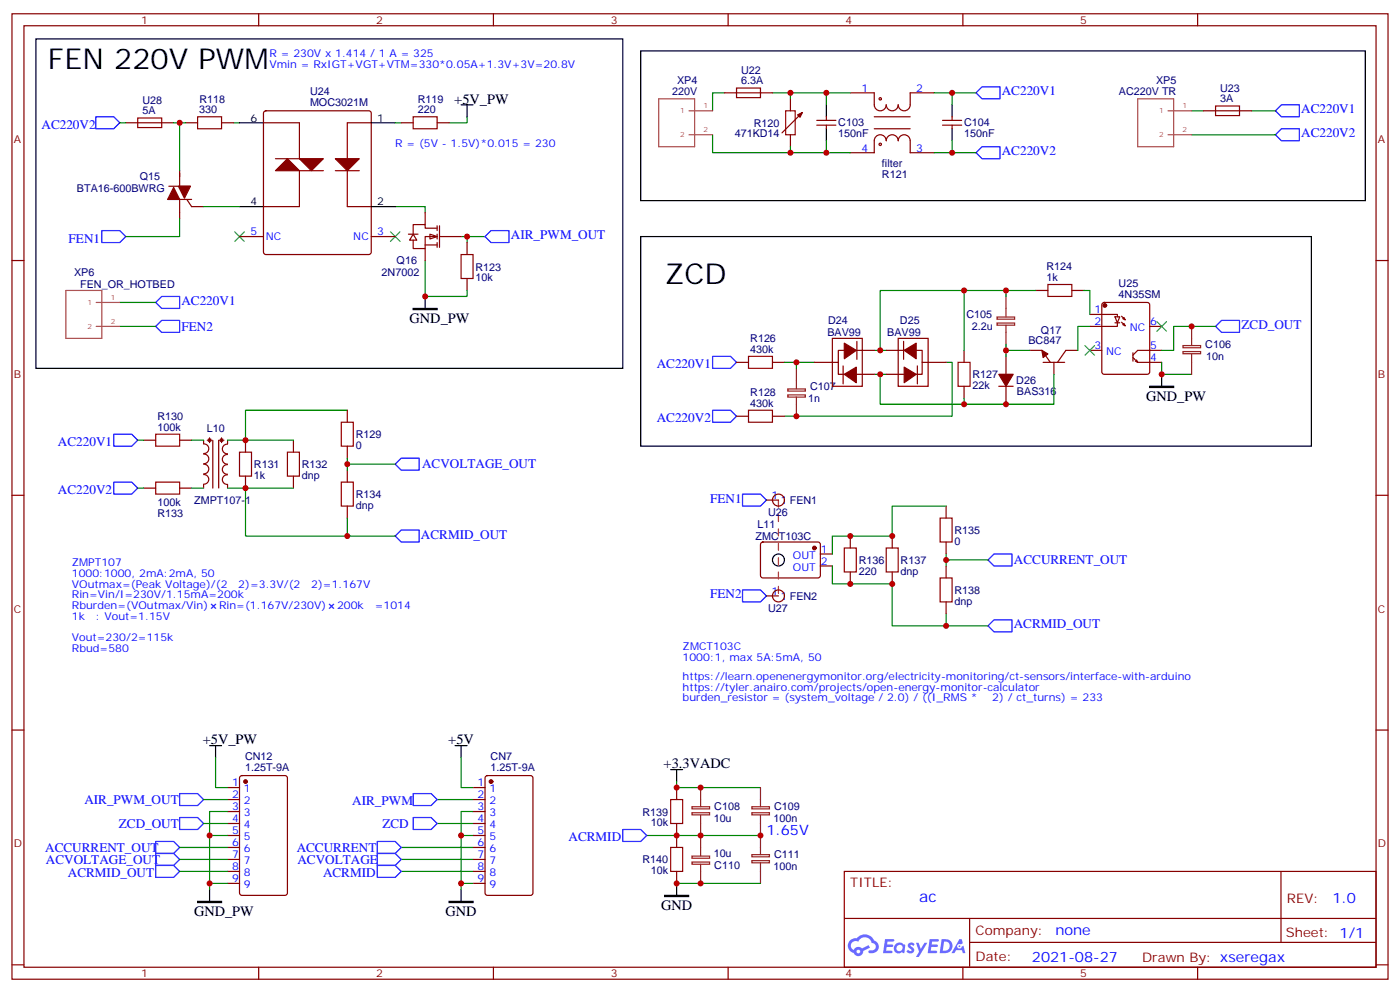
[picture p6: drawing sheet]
<svg xmlns="http://www.w3.org/2000/svg" width="412mm" height="292mm" viewBox="0 0 412 292" stroke-linecap="round" stroke-linejoin="round" font-family="sans-serif">
<g fill="none" stroke="#870000" stroke-width=".35">
<path d="M3.5 4.1h405.4v284.3h-405.4zM7.1 7.6h398.2v277.3h-398.2zM76.2 4.1v3.5M145.3 4.1v3.5M214.5 4.1v3.5M283.6 4.1v3.5M352.8 4.1v3.5M3.5 76.7h3.6M405.3 76.7h3.6M3.5 145.9h3.6M405.3 145.9h3.6M3.5 215h3.6"/>
<path d="M405.3 215h3.6M248.7 256.6h156.6v28.3h-156.6zM377.3 256.7v20.8M248.7 270.5h156.5M285.6 277.5h119.6M285.6 270.5v14.1M3.5 284.2h3.6M76.2 284.9v3.5M145.3 284.9v3.5M214.5 284.9v3.5M283.6 284.9v3.5M352.8 284.9v3.5"/>
<path d="M405.3 284.2h3.6"/>
</g>
<g fill="#5487ff">
<path d="M267.7 277.8a1.22 1.22 0 0 1 1.7 .3l-.4 .6a.47 .47 0 0 0-.3-.4 .47 .47 0 0 0-.5 .1l.1 .3a1.14 1.14 0 0 1 .8 1.7 1.14 1.14 0 0 1-1.9 0l-.2-.2 .5-.5 .7 .4a.29 .29 0 0 0 .3-.2 .29 .29 0 0 0-.2-.4 1.04 1.04 0 0 1-.6-1.7z"/>
<path d="M260.7 276.6h2.4l.3 .2-.2 .5h-1.8l-.1 .9h1.5l.3 .3-.3 .4h-1.6l-.2 1.1 1.7 .1 .2 .3-.2 .3h-2.6z"/>
<path d="M273.8 276.6h2.4l.3 .2-.1 .5h-1.8l-.2 .9h1.6l.3 .3-.4 .4h-1.6l-.1 1.1 1.7 .1 .2 .3-.2 .3h-2.6z"/>
<path d="M282.6 276.6h.7l.3 1.2-.6 .3a.69 .69 0 0 0-1 .3 .69 .69 0 0 0 .4 1 .69 .69 0 0 0 .9-.6l.5-.3 .6 2.2h-.8l-.2-.9h-1.8l-.5 .9h-.8z"/>
<path d="M269.8 277.7h.8l.6 1.8 1.1-1.8h.9l-2.6 4.1h-.8l.9-1.5z"/>
<path d="M277.4 276.6l-.6 4.1h1.3a2.11 2.11 0 0 0 2.5-2.1 2.11 2.11 0 0 0-2.5-2zM278.1 277.3a1.39 1.39 0 0 1 1.7 1.4 1.39 1.39 0 0 1-1.8 1.3h-.3z"/>
<path d="M263.7 278.2a1.54 1.54 0 0 0-.1 2.1 1.54 1.54 0 0 0 2.2 .2l.6 .2 .3-2.3-.2-.2-.4-.1a1.49 1.49 0 0 0-2.4 .1zM264 279.2a.94 .94 0 0 1 1.8 0 .94 .94 0 0 1-1.8 0z"/>
<path d="M250.4 276.9a2.18 2.18 0 0 0 1.1 3.8 1.44 1.44 0 0 0 1.6 .9 1.44 1.44 0 0 0 1.2-1.5l2-1-.5-.7-1.9 .9a1.47 1.47 0 0 0-2.4 .5 1.39 1.39 0 0 1-.7-2 1.39 1.39 0 0 1 2-.4 2.12 2.12 0 0 1 2.2-1.3 2.12 2.12 0 0 1 1.9 1.6 1.14 1.14 0 0 1 1.1 1.5 1.14 1.14 0 0 1-1.7 .7 .43 .43 0 0 0-.5 .3 .43 .43 0 0 0 .4 .5 1.98 1.98 0 0 0 2.5-1.2 1.98 1.98 0 0 0-1.2-2.5 3.1 3.1 0 0 0-5.3-.7l-.9 .1zM252.3 280.2a.55 .55 0 0 1 1.1 0 .55 .55 0 0 1-1.1 0z"/>
<circle cx="282.6" cy="278.7" r=".26"/>
</g>
<g fill="none" stroke="#870000" stroke-width=".35">
<path d="M54.7 36.2h3.5M65.3 36.2h3.5M118.2 36.2h3.5M128.8 36.2h3.5M232.8 29.1v3.5M232.8 39.7v3.5M235.7 33.8l-5.3 5.3M240.6 36.9h5.6M240.6 35.5h5.6M243.4 34.4v1.1M243.4 36.9v1M250.5 27.3h7v3.6a1.76 1.76 0 0 0 1.8 1.7 1.76 1.76 0 0 0 1.8-1.7 1.76 1.76 0 0 0 1.7 1.7 1.76 1.76 0 0 0 1.8-1.7 1.76 1.76 0 0 0 1.7 1.7 1.76 1.76 0 0 0 1.8-1.7v-3.6h7.1"/>
<path d="M257.5 34.4h10.6M257.5 37.9h10.6M277.6 36.9h5.7M277.6 35.5h5.7M280.5 34.4v1.1M280.5 36.9v1M49.4 58.7h7M49.7 54.9h6.4M52.9 50.3v4.6M52.9 58.7v5.7M55 58.7l1.4 2.2h3.6M250.5 45h7v-3.5a1.76 1.76 0 0 1 1.8-1.8 1.76 1.76 0 0 1 1.8 1.8 1.76 1.76 0 0 1 1.7-1.8 1.76 1.76 0 0 1 1.8 1.8 1.76 1.76 0 0 1 1.7-1.8 1.76 1.76 0 0 1 1.8 1.8v3.5h7.1"/>
<path d="M137.6 71.4v3.6M137.6 82v3.5M245.2 99.7h8.8v14.1h-8.8zM264.6 99.7h8.8v14.1h-8.8zM305.2 85.5h3.5M315.7 85.5h3.6M321 92.6h8.1v.7M324.8 89.3l.5-.2h12.7l.6 .4 .1 20-.5 .7h-12.9l-.7-.4v-20zM328.4 93.3h1.4l-.7 1.8zM328.4 95.1h1.4M329.1 95.1v1h-8.1M330.4 93.1l1 1.1-.3-.7"/>
<path d="M330.4 94.9l1 1.1-.3-.8M330.7 93.8l.7 .4M330.7 95.6l.7 .4M338.7 96.1h3.5M217 106.7h3.5M227.5 106.7h3.6M239.9 106.7h7v3.5h1.8M248.4 107.8v5.3M252.2 110.2h5.3M252.4 100.5v5.3M257.5 103.2h-10.6v3.5M261.1 103.2h10.5v3.5"/>
<path d="M261.1 110.2h5.2M266.2 100.5v5.3M270.2 107.8v5.3M278.7 106.7h-7.1v3.5h-1.7M284 103.2v3.5M284 113.8v3.5M294.2 113.8h4.2M296.3 105v5.2M296.3 113.8v5.3M303.4 103.2h3.5l2.5 3.5M307.3 106.7h6.3M310.4 106.7v3.5"/>
<path d="M317.5 103.2h-3.5l-2.5 3.5M321 103.2h3.6M333.7 105.3l1.4 1.4-.3-.7M333.7 103.9v2.5M334.4 106.4l.7 .3h7.1M342.2 103.2h-7.1l-1.4 1.4M42.3 129.6h3.6M52.9 129.6h3.5M60 129.6v1.1M60 130.7a1.41 1.41 0 0 1 1.5 1.5 1.41 1.41 0 0 1-1.5 1.4M60 139.8a1.41 1.41 0 0 1 1.5 1.4 1.41 1.41 0 0 1-1.5 1.4M60 133.7a1.41 1.41 0 0 1 1.5 1.4 1.41 1.41 0 0 1-1.5 1.4"/>
<path d="M60 136.7a1.41 1.41 0 0 1 1.5 1.4 1.41 1.41 0 0 1-1.5 1.4M62.7 129.7v14.1M64.4 129.7v14M67 136.9a1.41 1.41 0 0 0-1.5 1.4 1.41 1.41 0 0 0 1.5 1.4M67 133.9a1.41 1.41 0 0 0-1.5 1.4 1.41 1.41 0 0 0 1.5 1.4M67 139.8a1.41 1.41 0 0 0-1.5 1.5 1.41 1.41 0 0 0 1.5 1.4M67 130.8a1.41 1.41 0 0 0-1.5 1.4 1.41 1.41 0 0 0 1.5 1.4M67 129.6v1.1M72.3 129.6v3.6M86.4 129.6v3.6M102.3 120.8v3.6M102.3 131.4v3.5"/>
<path d="M102.3 138.5v3.5M217 122.6h3.5M227.5 122.6h3.6M42.3 143.8h3.6M52.9 143.8h3.5M60 142.7v1.1M67 142.7v1.1M72.3 140.2v3.6M86.4 140.2v3.6M102.3 149v3.6M224.2 159.8l.5-.2 16.5 .1 .5 .6-.1 9.5-.7 .4-16.5-.1-.4-.6v-9.2zM250.5 157.9v3.5"/>
<path d="M262.8 157.9v3.5M278.7 149v3.6M278.7 159.6v3.6M241.7 166.7h3.5M241.7 163.2h3.5M250.5 168.5v3.5M262.8 168.5v3.5M278.7 166.7v3.5M278.7 177.3v3.5"/>
<circle cx="259.3" cy="29.1" r=".35"/>
<circle cx="259.3" cy="42.5" r=".35"/>
</g>
<path d="M61 129.6h1.4M61.4 129.3l.7 .7M61.7 128.9v1.5M62.1 129.3l-.7 .7M64.6 129.6h1.4M64.9 129.3l.7 .7M65.3 128.9v1.5M65.6 129.3l-.7 .7" fill="none" stroke="#600" stroke-width=".35"/>
<g fill="none" stroke="#000" stroke-width=".35">
<path d="M10.6 11.5h172.8v97h-172.8zM188.7 15h213.5v44.1h-213.5zM135.8 30.9h3.5M137.6 30.9v3.5M243.4 30.9v3.5M243.4 37.9v3.6M280.5 30.9v3.5M280.5 37.9v3.6M188.7 69.7h197.6v61.7h-197.6zM125.2 87.3v3.5M342.2 110.2v3.6"/>
<circle cx="229.3" cy="164.9" r="1.76"/>
</g>
<g fill="none" stroke="#00f" stroke-width=".35">
<path d="M28.2 34.4h5.3l1.8 1.8-1.8 1.7h-5.3zM287.5 27.3l1.8-1.7h5.3v3.5h-5.3zM375.7 32.6l1.8-1.7h5.3v3.5h-5.3zM375.7 39.7l1.8-1.8h5.3v3.6h-5.3zM287.5 45l1.8-1.8h5.3v3.5h-5.3zM30 67.9h5.3l1.7 1.8-1.7 1.7h-5.3zM142.9 69.7l1.7-1.8h5.3v3.5h-5.3zM45.9 89.1l1.7-1.8h5.3v3.5h-5.3zM45.9 96.1l1.7-1.7h5.3v3.5h-5.3zM358.1 96.1l1.7-1.7h5.3v3.5h-5.3zM209.9 105h5.3l1.8 1.7-1.8 1.8h-5.3zM33.5 127.9h5.3l1.8 1.7-1.8 1.8h-5.3z"/>
<path d="M118.2 134.9h5.3v3.6h-5.3l-1.8-1.8zM209.9 120.8h5.3l1.8 1.8-1.8 1.8h-5.3zM33.5 142h5.3l1.8 1.8-1.8 1.7h-5.3zM116.4 157.9l1.8-1.8h5.3v3.5h-5.3zM218.7 145.5h5.3l1.8 1.8-1.8 1.7h-5.3zM218.7 173.7h5.3l1.8 1.8-1.8 1.8h-5.3zM291 164.9l1.8-1.7h5.3v3.5h-5.3zM291 184.3l1.8-1.7h5.3v3.5h-5.3z"/>
</g>
<g fill="none" stroke="#008700" stroke-width=".35">
<path d="M68.8 36.2h1.8M116.4 36.2h1.8M137.6 34.4v1.8h-5.3M209.9 39.7v5.3h22.9M213.4 27.3h-3.5v5.3M227.5 27.3h5.3M243.4 27.3h-10.6v1.8M250.5 27.3h-7.1v3.6M275.2 27.3h5.3v3.6M280.5 27.3h7M351 32.6h3.5M351 39.7h24.7"/>
<path d="M368.7 32.6h7M232.8 43.2v1.8h10.6M243.4 41.5v3.5h7.1M280.5 41.5v3.5h-5.3M280.5 45h7M116.4 60.9h8.8v1.7M125.2 76.7v10.6h12.4v-1.8M135.8 69.7h1.8v1.7M137.6 69.7h5.3M284 85.5h12.3v1.8M296.3 85.5h8.9M319.3 85.5h1.7v7.1"/>
<path d="M321 96.1h-3.5v7.1M358.1 96.1h-12.4v7.1h-3.5M231.1 106.7h3.5M239.9 106.7h-5.3v1.8M257.5 103.2h3.6M257.5 110.2h3.6M259.3 103.2v-17.7h24.7v17.7M259.3 110.2v8.9h24.7v-1.8M278.7 106.7h1.8v15.9h-49.4M296.3 103.2h7.1M296.3 101.4v3.6M310.4 110.2v8.9h-26.4"/>
<path d="M342.2 106.7v3.5h8.8M56.4 129.6h3.6M72.3 129.6h14.1M102.3 120.8h-30v8.8h-5.3M102.3 134.9v3.6M102.3 136.7h14.1M56.4 143.8h3.6M67 143.8h5.3v14.1h30v-5.3M72.3 143.8h14.1M102.3 157.9h14.1M278.7 149h-15.9v8.9h-17.6v5.3M245.2 166.7v5.3h17.6v12.3h15.9v-3.5"/>
<path d="M278.7 163.2v3.5M278.7 164.9h12.3M278.7 184.3h12.3"/>
</g>
<g fill="none" stroke="#a10000" stroke-width=".35">
<path d="M58.2 34.4h7.1v3.5h-7.1zM121.7 34.4h7.1v3.5h-7.1zM231.4 32.6h2.8v7.1h-2.8zM135.8 75h3.5v7h-3.5zM308.7 83.8h7v3.5h-7zM220.5 105h7v3.5h-7zM282.2 106.7h3.6v7.1h-3.6zM45.9 127.9h7v3.5h-7zM70.6 133.2h3.5v7h-3.5zM84.7 133.2h3.5v7h-3.5zM100.5 124.4h3.6v7h-3.6zM220.5 120.8h7v3.6h-7z"/>
<path d="M45.9 142h7v3.5h-7zM100.5 142h3.6v7h-3.6zM276.9 152.6h3.6v7h-3.6zM248.7 161.4h3.5v7.1h-3.5zM261.1 161.4h3.5v7.1h-3.5zM276.9 170.2h3.6v7.1h-3.6z"/>
</g>
<path d="M121.7 90.8h7.1v.4h-7.1zM338.7 113.8h7v.3h-7z" fill="#000" stroke="#000" stroke-width=".35"/>
<path d="M69.1 68.3l2.9 2.8M72 68.3l-2.9 2.8M115 68.3l2.8 2.8M117.8 68.3l-2.8 2.8M340.8 94.7l2.8 2.8M343.6 94.7l-2.8 2.8M319.6 101.8l2.8 2.8M322.4 101.8l-2.8 2.8" fill="none" stroke="#3c3" stroke-width=".35"/>
<path d="M293.7 93.4h5.2v.6h-5.2zM293.7 95.1h5.2v.7h-5.2zM296.3 87.3v6M296.3 95.8v5.6M351 96.1v5.7M232.1 114.5h5.1v.7h-5.1zM232.1 116.3h5.1v.6h-5.1zM234.6 108.5v6M234.6 116.9v5.7M348.5 103.5h5.2v.7h-5.2zM348.5 101.8h5.2v.6h-5.2zM351 104.2v6" fill="none" stroke="#8c2424" stroke-width=".35"/>
<g fill="#870000" stroke="#870000" stroke-width=".35">
<path d="M306.9 103.2l1.8 1-1.4 1.1z"/>
<path d="M294.2 110.2h4.2l-2.1 3.6z"/>
<path d="M234.9 33.8l1.5-.7-.7 1.4z"/>
<path d="M248.7 110.2l3.5-2.1v4.6z"/>
<path d="M248.7 101.1l3.5 2.1-3.5 2.5z"/>
<path d="M266.3 108.1l3.6 2.1-3.6 2.5z"/>
<path d="M266.3 103.2l3.6-2.1v4.6z"/>
<path d="M51.2 55.2l1.7 3.5h-3.5z"/>
<path d="M52.6 54.9h3.5l-1.8 3.5z"/>
<circle cx="325.4" cy="90" r=".53"/>
<circle cx="239.9" cy="161.4" r=".53"/>
</g>
<path d="M229.3 147.3v28.2" fill="none" stroke="#f33" stroke-width=".35" stroke-dasharray="2.1 2.1"/>
<g fill="#fff" stroke="#870000" stroke-width=".35">
<path d="M126.6 69l2.2 .7-2.2 .7z"/>
<path d="M121.7 69l1.1 1.7h-2.2z"/>
</g>
<g fill="none" stroke="#870000" stroke-width=".35">
<path d="M213.4 27.3h14.1M354.5 32.6h14.2M120.3 69h2.8M125.2 72.1h3.6M125.2 62.6v3.5M125.2 73.2v3.5M128.8 67.2h-3.6v-1.1h-3.5v2.9M128.8 69.7h-3.6v3.5h-3.5v-2.5M128.8 66.5v1.4M128.8 69v1.4M128.8 71.4v1.4M129.5 66.5v6.3"/>
<path d="M129.5 69.7h6.3"/>
</g>
<path d="M217 25.9h7v2.9h-7zM358.1 31.2h7v2.8h-7z" fill="none" stroke="#a10000" stroke-width=".35"/>
<path d="M77.8 32.8l.5-.2h30.4l.5 .2 .2 .5v41l-.3 .5-.4 .2h-30.4l-.5-.3-.2-.4v-41z" fill="#fff" stroke="#870000" stroke-width=".35"/>
<g fill="none" stroke="#870000" stroke-width=".35">
<path d="M37 36.2h14.2M77.6 36.2h10.6v10.5h-7.1M109.4 36.2h-7.1v24.7h7.1M95.2 50.3h-7v10.6h-10.6M98.8 50.3h7M70.6 69.7h7M109.4 69.7h7M225.8 147.3h3.5M225.8 175.5h3.5M67 232h3.6M67 235.5h3.6M67 239h3.6"/>
<path d="M70.8 228.6l.5-.2h12.7l.6 .5 .1 34.1-.5 .6-12.9 .1-.7-.5v-34.1zM139.3 232h3.6M139.3 235.5h3.6M139.3 239h3.6M143.1 228.6l.5-.2h12.7l.6 .5 .1 34.1-.5 .6-12.9 .1-.7-.5v-34.1zM199.3 232v3.5M67 242.5h3.6M67 246.1h3.6M67 249.6h3.6M67 253.1h3.6M67 256.6h3.6M139.3 242.5h3.6"/>
<path d="M139.3 246.1h3.6M139.3 249.6h3.6M139.3 253.1h3.6M139.3 256.6h3.6M199.3 242.5v7.1M199.3 256.6v3.6M67 260.2h3.6M139.3 260.2h3.6"/>
<circle cx="229.3" cy="147.3" r="1.76"/>
<circle cx="229.3" cy="175.5" r="1.76"/>
</g>
<g fill="#870000" stroke="#870000" stroke-width=".35">
<path d="M98.8 46.7h7l-3.5 3.6z"/>
<path d="M88.2 46.7h7l-3.5 3.6z"/>
<path d="M84.7 46.7l3.5 3.6h-7.1z"/>
<circle cx="72.3" cy="230.2" r=".53"/>
<circle cx="144.6" cy="230.2" r=".53"/>
</g>
<g fill="none" stroke="#000" stroke-width=".35">
<path d="M70.6 36.2h7M109.4 36.2h7M70.6 60.9h7M109.4 60.9h7M61.7 219.6h3.6M63.5 219.6v3.5M134.1 219.6h3.5M135.8 219.6v3.5M197.6 226.7h3.5M199.3 226.7v3.5M61.7 261.9v3.6M135.8 261.9v3.6"/>
<path d="M199.3 260.2v3.5"/>
</g>
<g fill="none" stroke="#008700" stroke-width=".35">
<path d="M35.3 36.2h1.7M51.2 36.2h3.5M52.9 36.2v14.1M52.9 64.4v5.3h-15.9M60 60.9h10.6M35.3 89.1h10.6M35.3 96.1h10.6M40.6 129.6h1.7M40.6 143.8h1.7M60 235.5h7M63.5 223.1v8.9h3.5M67 239h-5.3v21.2"/>
<path d="M128.8 235.5h10.5M135.8 223.1v8.9h3.5M139.3 239h-3.5v21.2M199.3 230.2v1.8h24.7M52.9 249.6h14.1M52.9 253.1h14.1M52.9 256.6h14.1M60 242.5h7M61.7 246.1h5.3M118.2 249.6h21.1M118.2 253.1h21.1M118.2 256.6h21.1"/>
<path d="M128.8 242.5h10.5M135.8 246.1h3.5M190.5 246.1h33.5M67 260.2h-5.3v1.7M139.3 260.2h-3.5v1.7M199.3 260.2h24.7"/>
</g>
<path d="M58.2 265.5h7.1v.3h-7.1zM132.3 265.5h7v.3h-7zM195.8 263.7h7v.4h-7z" fill="#000" stroke="#000" stroke-width=".35"/>
<path d="M52.9 233.7h5.3l1.8 1.8-1.8 1.7h-5.3zM121.7 233.7h5.3l1.8 1.8-1.8 1.7h-5.3zM45.9 251.4h5.3l1.7 1.7-1.7 1.8h-5.3zM45.9 247.8h5.3l1.7 1.8-1.7 1.8h-5.3zM45.9 254.9h5.3l1.7 1.7-1.7 1.8h-5.3zM52.9 240.8h5.3l1.8 1.7-1.8 1.8h-5.3zM111.1 251.4h5.3l1.8 1.7-1.8 1.8h-5.3zM111.1 247.8h5.3l1.8 1.8-1.8 1.8h-5.3zM111.1 254.9h5.3l1.8 1.7-1.8 1.8h-5.3zM121.7 240.8h5.3l1.8 1.7-1.8 1.8h-5.3zM183.4 244.3h5.3l1.8 1.8-1.8 1.7h-5.3z" fill="none" stroke="#00f" stroke-width=".35"/>
<path d="M40.6 34.7h7v2.9h-7zM197.6 235.5h3.5v7h-3.5zM197.6 249.6h3.5v7h-3.5z" fill="none" stroke="#a10000" stroke-width=".35"/>
<g fill="none" stroke="#8c2424" stroke-width=".35">
<path d="M203.8 239.4h5.2v.6h-5.2zM203.8 237.6h5.2v.6h-5.2zM206.4 232v5.6M221.5 239.4h5.2v.6h-5.2zM221.5 237.6h5.2v.6h-5.2zM224 232v5.6M203.8 252.1h5.2v.7h-5.2zM203.8 253.9h5.2v.6h-5.2zM206.4 240.1v12M206.4 254.5v5.7M221.5 253.5h5.2v.6h-5.2zM221.5 251.7h5.2v.6h-5.2z"/>
<path d="M224 240.1v11.6M224 254.2v6"/>
</g>
<path d="M194 29.1h10.6v14.1h-10.6zM203 32.6h6.9M203 39.7h6.9M335.1 29.1h10.6v14.1h-10.6zM344.1 32.6h6.9M344.1 39.7h6.9M19.4 85.5h10.6v14.2h-10.6zM28.3 89.1h7M28.3 96.1h7" fill="none" stroke="#a64a4a" stroke-width=".35"/>
<g fill="#c00">
<circle cx="137.6" cy="69.7" r=".88"/>
<circle cx="125.2" cy="87.3" r=".88"/>
<circle cx="259.3" cy="103.2" r=".88"/>
<circle cx="259.3" cy="110.2" r=".88"/>
<circle cx="234.6" cy="106.7" r=".88"/>
<circle cx="234.6" cy="122.6" r=".88"/>
<circle cx="284" cy="119.1" r=".88"/>
<circle cx="284" cy="85.5" r=".88"/>
<circle cx="296.3" cy="119.1" r=".88"/>
<circle cx="296.3" cy="103.2" r=".88"/>
<circle cx="296.3" cy="85.5" r=".88"/>
<circle cx="342.2" cy="110.2" r=".88"/>
<circle cx="72.3" cy="129.6" r=".88"/>
<circle cx="102.3" cy="136.7" r=".88"/>
<circle cx="250.5" cy="172" r=".88"/>
<circle cx="250.5" cy="157.9" r=".88"/>
<circle cx="278.7" cy="164.9" r=".88"/>
<circle cx="262.8" cy="172" r=".88"/>
<circle cx="262.8" cy="157.9" r=".88"/>
<circle cx="243.4" cy="27.3" r=".88"/>
<circle cx="243.4" cy="45" r=".88"/>
<circle cx="232.8" cy="27.3" r=".88"/>
<circle cx="232.8" cy="45" r=".88"/>
<circle cx="280.5" cy="27.3" r=".88"/>
<circle cx="280.5" cy="45" r=".88"/>
<circle cx="72.3" cy="143.8" r=".88"/>
<circle cx="102.3" cy="157.9" r=".88"/>
<circle cx="278.7" cy="184.3" r=".88"/>
<circle cx="199.3" cy="246.1" r=".88"/>
<circle cx="199.3" cy="260.2" r=".88"/>
<circle cx="206.4" cy="246.1" r=".88"/>
<circle cx="206.4" cy="260.2" r=".88"/>
<circle cx="224" cy="246.1" r=".88"/>
<circle cx="206.4" cy="232" r=".88"/>
<circle cx="199.3" cy="232" r=".88"/>
<circle cx="351" cy="96.1" r=".88"/>
<circle cx="61.7" cy="260.2" r=".88"/>
<circle cx="61.7" cy="246.1" r=".88"/>
<circle cx="52.9" cy="36.2" r=".88"/>
<circle cx="135.8" cy="246.1" r=".88"/>
<circle cx="135.8" cy="260.2" r=".88"/>
</g>
<g font-size="8.5">
<text x="14.1" y="20.3">FEN 220V PWM</text>
<text x="195.8" y="83.8">ZCD</text>
</g>
<text font-size="4.6" fill="#00f" x="270.8" y="265.7">ac</text>
<g font-size="4.2">
<text x="133.8" y="30.5">+5V_PW</text>
<text x="120.6" y="95.1">GND_PW</text>
<text x="337.6" y="118">GND_PW</text>
<text x="59.7" y="219.2">+5V_PW</text>
<text x="132" y="219.2">+5V</text>
<text x="195.5" y="226.3">+3.3VADC</text>
<text x="57.1" y="269.7">GND_PW</text>
<text x="131.2" y="269.7">GND</text>
<text x="194.7" y="267.9">GND</text>
</g>
<g font-size="4.2" fill="#00f">
<text x="225.8" y="246.1">1.65V</text>
<text x="392.5" y="265.9">1.0</text>
<text x="310.9" y="275.5">none</text>
<text x="304" y="283.3">2021-08-27</text>
</g>
<g font-size="3.9" fill="#00f">
<text x="295.1" y="28">AC220V1</text>
<text x="383.3" y="33.3">AC220V1</text>
<text x="12.2" y="37.9">AC220V2</text>
<text x="383.3" y="40.4">AC220V2</text>
<text x="295.1" y="45.7">AC220V2</text>
<text x="20.2" y="71.5">FEN1</text>
<text x="150.5" y="70.5">AIR_PWM_OUT</text>
<text x="53.4" y="89.8">AC220V1</text>
<text x="53.5" y="97.4">FEN2</text>
<text x="365.7" y="97">ZCD_OUT</text>
<text x="193.5" y="108.5">AC220V1</text>
<text x="193.5" y="124.4">AC220V2</text>
<text x="17.1" y="131.4">AC220V1</text>
<text x="124.3" y="138">ACVOLTAGE_OUT</text>
<text x="17.1" y="145.5">AC220V2</text>
<text x="209.2" y="148">FEN1</text>
<text x="124" y="158.7">ACRMID_OUT</text>
<text x="298.7" y="166.2">ACCURRENT_OUT</text>
<text x="209.2" y="176.3">FEN2</text>
<text x="298.6" y="185">ACRMID_OUT</text>
<text x="24.8" y="236.7">AIR_PWM_OUT</text>
<text x="103.8" y="237.2">AIR_PWM</text>
<text x="35" y="243.8">ZCD_OUT</text>
<text x="112.6" y="243.8">ZCD</text>
<text x="13.3" y="250.8">ACCURRENT_OUT</text>
<text x="87.4" y="250.8">ACCURRENT</text>
<text x="167.5" y="247.8">ACRMID</text>
<text x="13.5" y="254.4">ACVOLTAGE_OUT</text>
<text x="87.6" y="254.4">ACVOLTAGE</text>
<text x="20" y="258.4">ACRMID_OUT</text>
<text x="95.2" y="258.4">ACRMID</text>
</g>
<g font-size="3.9" fill="#800">
<text x="250.5" y="261.2">TITLE:</text>
<text x="379.1" y="265.9">REV:</text>
<text x="287.4" y="275.4">Company:</text>
<text x="378.7" y="276">Sheet: 1/1</text>
<text x="287.4" y="283.1">Date:</text>
<text x="336.4" y="283.2">Drawn By: xseregax</text>
</g>
<g font-size="3.2" fill="#800">
<text x="41.6" y="7.1">1</text>
<text x="110.8" y="7.1">2</text>
<text x="179.9" y="7.1">3</text>
<text x="249.1" y="7.1">4</text>
<text x="318.2" y="7.1">5</text>
<text x="4.1" y="42.2">A</text>
<text x="405.9" y="42.2">A</text>
<text x="4.1" y="111.3">B</text>
<text x="405.9" y="111.3">B</text>
<text x="4.1" y="180.4">C</text>
<text x="405.9" y="180.4">C</text>
<text x="4.1" y="249.6">D</text>
<text x="405.9" y="249.6">D</text>
<text x="41.6" y="287.9">1</text>
<text x="110.8" y="287.9">2</text>
<text x="179.9" y="287.9">3</text>
<text x="249.1" y="287.9">4</text>
<text x="318.2" y="287.9">5</text>
</g>
<g font-size="3.2" fill="#00f">
<text x="79.4" y="16.8">R = 230V x 1.414 / 1 A = 325</text>
<text x="79.4" y="19.9">Vmin = RxIGT+VGT+VTM=330*0.05A+1.3V+3V=20.8V</text>
<text x="253.7" y="27">1</text>
<text x="269.9" y="27">2</text>
<text x="116.4" y="43.2">R = (5V - 1.5V)*0.015 = 230</text>
<text x="253.7" y="44.6">4</text>
<text x="269.9" y="44.6">3</text>
<text x="73.8" y="69.3">5</text>
<text x="78.3" y="70.7">NC</text>
<text x="104.1" y="70.7">NC</text>
<text x="111.1" y="69.3">3</text>
<text x="322.4" y="92.3">1</text>
<text x="322.4" y="95.8">2</text>
<text x="338.8" y="95.8">6</text>
<text x="332.8" y="97.5">NC</text>
<text x="322.4" y="102.8">3</text>
<text x="325.9" y="104.6">NC</text>
<text x="338.8" y="106.4">4</text>
<text x="338.8" y="102.8">5</text>
<text x="227.3" y="146.9">1</text>
<text x="230" y="148.3">1 FEN1</text>
<text x="21.2" y="166.7">ZMPT107</text>
<text x="233.6" y="164.6">OUT</text>
<text x="241.8" y="166.3">2</text>
<text x="241.8" y="162.8">1</text>
<text x="21.2" y="169.9">1000:1000, 2mA:2mA, 50</text>
<text x="21.2" y="173">VOutmax=(Peak Voltage)/(2</text>
<text x="70.2" y="173">2)=3.3V/(2</text>
<text x="91.7" y="173">2)=1.167V</text>
<text x="233.6" y="168.1">OUT</text>
<text x="21.2" y="176.2">Rin=Vin/I=230V/1.15mA=200k</text>
<text x="21.2" y="179.4">Rburden=(VOutmax/Vin)</text>
<text x="64.5" y="179.4">Rin=(1.167V/230V)</text>
<text x="99.3" y="179.4">200k</text>
<text x="110.4" y="179.4">=1014</text>
<text x="227.3" y="175.2">1</text>
<text x="230" y="176.6">1 FEN2</text>
<text x="21.2" y="182.6">1k</text>
<text x="28.2" y="182.6">: Vout=1.15V</text>
<text x="21.2" y="188.9">Vout=230/2=115k</text>
<text x="201.1" y="191.4">ZMCT103C</text>
<text x="21.2" y="192.1">Rbud=580</text>
<text x="201.1" y="194.6">1000:1, max 5A:5mA, 50</text>
<text x="201.1" y="200.2">https://learn.openenergymonitor.org/electricity-monitoring/ct-sensors/interface-with-arduino</text>
<text x="201.1" y="203.4">https://tyler.anairo.com/projects/open-energy-monitor-calculator</text>
<text x="201.1" y="206.6">burden_resistor = (system_voltage / 2.0) / ((I_RMS *</text>
<text x="292.3" y="206.6">2) / ct_turns) = 233</text>
<text x="68.4" y="231.6">1</text>
<text x="71.9" y="233.4">1</text>
<text x="140.7" y="231.6">1</text>
<text x="144.2" y="233.4">1</text>
<text x="68.4" y="235.1">2</text>
<text x="68.4" y="238.7">3</text>
<text x="71.9" y="236.9">2</text>
<text x="140.7" y="235.1">2</text>
<text x="140.7" y="238.7">3</text>
<text x="144.2" y="236.9">2</text>
<text x="68.4" y="242.2">4</text>
<text x="68.4" y="245.7">5</text>
<text x="71.9" y="240.4">3</text>
<text x="71.9" y="243.9">4</text>
<text x="140.7" y="242.2">4</text>
<text x="140.7" y="245.7">5</text>
<text x="144.2" y="240.4">3</text>
<text x="144.2" y="243.9">4</text>
<text x="68.4" y="249.2">6</text>
<text x="71.9" y="247.5">5</text>
<text x="71.9" y="251">6</text>
<text x="140.7" y="249.2">6</text>
<text x="144.2" y="247.5">5</text>
<text x="144.2" y="251">6</text>
<text x="68.4" y="252.8">7</text>
<text x="68.4" y="256.3">8</text>
<text x="71.9" y="254.5">7</text>
<text x="140.7" y="252.8">7</text>
<text x="140.7" y="256.3">8</text>
<text x="144.2" y="254.5">7</text>
<text x="68.4" y="259.8">9</text>
<text x="71.9" y="258.1">8</text>
<text x="71.9" y="261.6">9</text>
<text x="140.7" y="259.8">9</text>
<text x="144.2" y="258.1">8</text>
<text x="144.2" y="261.6">9</text>
</g>
<g font-size="3.2" fill="#000080">
<text x="218.3" y="21.8">U22</text>
<text x="91.3" y="28.1">U24</text>
<text x="198" y="28">220V</text>
<text x="199.4" y="24.9">XP4</text>
<text x="218.3" y="24.9">6.3A</text>
<text x="329.6" y="28">AC220V TR</text>
<text x="340.5" y="24.9">XP5</text>
<text x="359.4" y="27">U23</text>
<text x="41.9" y="33.7">5A</text>
<text x="41.9" y="30.6">U28</text>
<text x="58.7" y="33.3">330</text>
<text x="58.7" y="30.2">R118</text>
<text x="91.3" y="31.2">MOC3021M</text>
<text x="123.1" y="33.3">220</text>
<text x="123.1" y="30.2">R119</text>
<text x="359.4" y="30.2">3A</text>
<text x="216.4" y="40.5">471KD14</text>
<text x="222.1" y="37.3">R120</text>
<text x="246.9" y="40.4">150nF</text>
<text x="246.9" y="37.2">C103</text>
<text x="284" y="40.4">150nF</text>
<text x="284" y="37.2">C104</text>
<text x="41.2" y="53.1">Q15</text>
<text x="259.8" y="49.2">filter</text>
<text x="259.8" y="52.4">R121</text>
<text x="22.7" y="56.7">BTA16-600BWRG</text>
<text x="116.8" y="77.9">Q16</text>
<text x="21.8" y="81.4">XP6</text>
<text x="112.4" y="81.4">2N7002</text>
<text x="140.1" y="82.8">10k</text>
<text x="140.1" y="79.7">R123</text>
<text x="308.3" y="82.7">1k</text>
<text x="308.3" y="79.6">R124</text>
<text x="23.6" y="84.8">FEN_OR_HOTBED</text>
<text x="329.5" y="87.7">4N35SM</text>
<text x="329.5" y="84.5">U25</text>
<text x="243.9" y="95.5">D24</text>
<text x="265.1" y="95.5">D25</text>
<text x="284.7" y="93.8">C105</text>
<text x="221" y="100.8">R126</text>
<text x="243.7" y="99">BAV99</text>
<text x="261.4" y="99">BAV99</text>
<text x="286.3" y="97.3">2.2u</text>
<text x="302.9" y="101.4">BC847</text>
<text x="306.6" y="98.3">Q17</text>
<text x="221" y="103.9">430k</text>
<text x="355.1" y="102.6">C106</text>
<text x="355.3" y="106.1">10n</text>
<text x="286.5" y="111.4">R127</text>
<text x="299.4" y="113.1">D26</text>
<text x="221" y="119.8">430k</text>
<text x="221" y="116.6">R128</text>
<text x="238.1" y="118.5">1n</text>
<text x="238.6" y="114.9">C107</text>
<text x="286.5" y="114.6">22k</text>
<text x="299.6" y="116.4">BAS316</text>
<text x="46.4" y="123.7">R130</text>
<text x="46.4" y="126.8">100k</text>
<text x="61" y="127.2">L10</text>
<text x="104.8" y="129">R129</text>
<text x="74.8" y="137.8">R131</text>
<text x="88.9" y="137.8">R132</text>
<text x="104.8" y="132.2">0</text>
<text x="74.8" y="141">1k</text>
<text x="88.9" y="141">dnp</text>
<text x="46.4" y="149">100k</text>
<text x="57.2" y="148.4">ZMPT107-1</text>
<text x="104.8" y="149.9">dnp</text>
<text x="104.8" y="146.7">R134</text>
<text x="46.4" y="152.2">R133</text>
<text x="223.2" y="155.5">L11</text>
<text x="226.3" y="152">U26</text>
<text x="222.6" y="159">ZMCT103C</text>
<text x="281.2" y="160.5">0</text>
<text x="281.2" y="157.2">R135</text>
<text x="252.9" y="166.1">R136</text>
<text x="265.3" y="166.1">R137</text>
<text x="252.9" y="169.2">220</text>
<text x="265.3" y="169.2">dnp</text>
<text x="281.2" y="178.1">dnp</text>
<text x="281.2" y="174.9">R138</text>
<text x="226.3" y="180.2">U27</text>
<text x="72.2" y="227">1.25T-9A</text>
<text x="72.2" y="223.8">CN12</text>
<text x="144.5" y="227">1.25T-9A</text>
<text x="144.5" y="223.8">CN7</text>
<text x="210.4" y="238.5">C108</text>
<text x="228.1" y="238.5">C109</text>
<text x="189.3" y="240.2">R139</text>
<text x="191.7" y="243.3">10k</text>
<text x="210.2" y="242.1">10u</text>
<text x="227.9" y="242.1">100n</text>
<text x="189.3" y="254.3">R140</text>
<text x="191.7" y="257.4">10k</text>
<text x="210.2" y="252.5">10u</text>
<text x="210.4" y="256.1">C110</text>
<text x="227.9" y="256.2">100n</text>
<text x="228.1" y="252.6">C111</text>
</g>
<g font-size="3.2">
<text x="73.8" y="35.8">6</text>
<text x="111.1" y="35.8">1</text>
<text x="73.8" y="60.5">4</text>
<text x="111.1" y="60.5">2</text>
</g>
<g font-size="2.1" fill="#a54b4b">
<text x="200.4" y="33.3">1</text>
<text x="207.2" y="31.9">1</text>
<text x="341.5" y="33.3">1</text>
<text x="348.3" y="31.9">1</text>
<text x="200.4" y="40.4">2</text>
<text x="207.2" y="39">2</text>
<text x="341.5" y="40.4">2</text>
<text x="348.3" y="39">2</text>
<text x="25.7" y="89.8">1</text>
<text x="32.6" y="88.4">1</text>
<text x="32.6" y="95.4">2</text>
<text x="25.7" y="96.8">2</text>
</g>
</svg>
